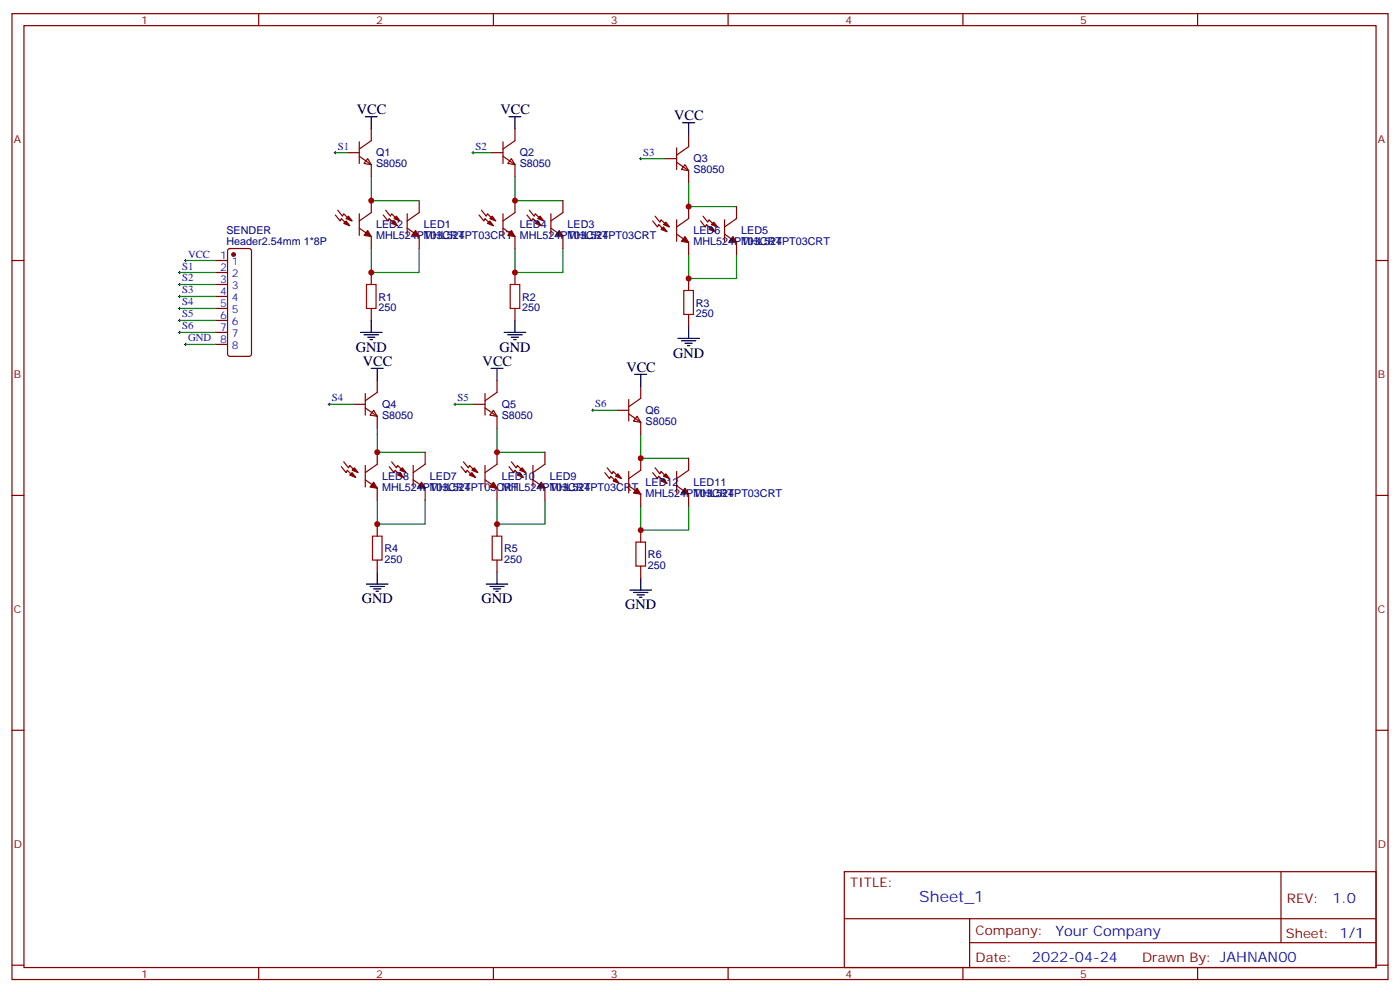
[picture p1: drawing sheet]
<svg xmlns="http://www.w3.org/2000/svg" width="412mm" height="292mm" viewBox="0 0 412 292" stroke-linecap="round" stroke-linejoin="round" font-family="sans-serif">
<g fill="none" stroke="#870000" stroke-width=".35">
<path d="M3.5 4h405.4v284.4h-405.4zM7.1 7.5h398.2v277.3h-398.2zM76.2 4v3.5M145.3 4v3.5M214.5 4v3.5M283.6 4v3.5M352.8 4v3.5M109.4 37.9v3.5l-3.6 2.5M151.7 37.9v3.5l-3.5 2.5M202.8 39.7v3.5l-3.5 2.4M102.3 44.9h3.5M105.8 46l3.6 2.5v3.5"/>
<path d="M105.8 41.8v6.3M108.3 46.7l1.1 1.8-2.2-.4zM109.4 59.1v3.5l-3.6 2.5M123.5 59.1v3.5l-3.6 2.5M144.6 44.9h3.6M148.2 46l3.5 2.5v3.5M148.2 41.8v6.3M150.6 46.7l1.1 1.8-2.1-.4zM151.7 59.1v3.5l-3.5 2.5M165.8 59.1v3.5l-3.5 2.5M195.8 46.7h3.5M199.3 47.8l3.5 2.4v3.6"/>
<path d="M199.3 43.5v6.4M201.8 48.5l1 1.7-2.1-.3zM3.5 76.7h3.6M63.5 76.7h3.5M67.3 73.4l.4-.2h5.7l.5 .2 .2 .5v30.3l-.3 .5-.4 .2h-5.7l-.5-.2-.2-.5v-30.3zM98.8 63.3l1.4 1.8 .3-.8 1.8 1.8M99.5 61.9l1.4 1.7 .3-.7 1.8 1.8M105.8 67.2l3.6 2.4v3.6M105.8 62.9v6.4M112.9 63.3l1.4 1.8 .4-.8 1.7 1.8M113.6 61.9l1.4 1.7 .4-.7 1.7 1.8M119.9 67.2l3.6 2.4v3.6"/>
<path d="M119.9 62.9v6.4M141.1 63.3l1.4 1.8 .4-.8 1.7 1.8M141.8 61.9l1.4 1.7 .4-.7 1.7 1.8M148.2 67.2l3.5 2.4v3.6M148.2 62.9v6.4M155.2 63.3l1.4 1.8 .4-.8 1.7 1.8M155.9 61.9l1.4 1.7 .4-.7 1.8 1.8M162.3 67.2l3.5 2.4v3.6M162.3 62.9v6.4M192.3 65.1l1.4 1.7 .3-.7 1.8 1.8M193 63.6l1.4 1.8 .3-.7 1.8 1.8M199.3 68.9l3.5 2.5v3.5"/>
<path d="M199.3 64.7v6.3M202.8 60.8v3.5l-3.5 2.5M206.4 65.1l1.4 1.7 .3-.7 1.8 1.8M207.1 63.6l1.4 1.8 .3-.7 1.8 1.8M213.4 68.9l3.6 2.5v3.5M213.4 64.7v6.3M217 60.8v3.5l-3.6 2.5M405.3 76.7h3.6M63.5 80.2h3.5M63.5 83.7h3.5M63.5 87.3h3.5M63.5 90.8h3.5"/>
<path d="M63.5 94.3h3.5M63.5 97.9h3.5M109.4 80.2v3.5M109.4 90.8v3.5M151.7 80.2v3.5M151.7 90.8v3.5M202.8 82v3.5M202.8 92.6v3.5M63.5 101.4h3.5M104.1 119h3.5M107.6 115.9v6.3M111.1 112v3.5l-3.5 2.5"/>
<path d="M139.3 119h3.6M142.9 115.9v6.3M146.4 112v3.5l-3.5 2.5M185.2 117.6v6.4M188.7 113.7v3.6l-3.5 2.4M100.5 137.4l1.5 1.7 .3-.7 1.8 1.8M101.2 136l1.5 1.7 .3-.7 1.8 1.8M107.6 120.1l3.5 2.5v3.5M107.6 137v6.4M110.1 120.8l1 1.8-2.1-.4zM111.1 133.1v3.6l-3.5 2.4M114.7 137.4l1.4 1.7 .3-.7 1.8 1.8"/>
<path d="M115.4 136l1.4 1.7 .3-.7 1.8 1.8M121.7 137v6.4M125.2 133.1v3.6l-3.5 2.4M135.8 137.4l1.4 1.7 .4-.7 1.7 1.8M136.5 136l1.4 1.7 .4-.7 1.8 1.8M142.9 120.1l3.5 2.5v3.5M142.9 137v6.4M145.3 120.8l1.1 1.8-2.1-.4zM146.4 133.1v3.6l-3.5 2.4M149.9 137.4l1.4 1.7 .4-.7 1.8 1.8M150.6 136l1.4 1.7 .4-.7 1.8 1.8M157 137v6.4"/>
<path d="M160.5 133.1v3.6l-3.5 2.4M178.2 139.1l1.4 1.8 .3-.7 1.8 1.8M178.9 137.7l1.4 1.8 .3-.7 1.8 1.7M181.7 120.8h3.5M185.2 121.8l3.5 2.5v3.5M185.2 138.8v6.3M187.7 122.6l1 1.7-2.1-.3zM188.7 134.9v3.5l-3.5 2.5M192.3 139.1l1.4 1.8 .3-.7 1.8 1.8M193 137.7l1.4 1.8 .3-.7 1.8 1.7M199.3 138.8v6.3M202.8 134.9v3.5l-3.5 2.5"/>
<path d="M3.5 145.8h3.6M107.6 141.3l3.5 2.4v3.5M111.1 154.3v3.5M121.7 141.3l3.5 2.4v3.5M142.9 141.3l3.5 2.4v3.5M146.4 154.3v3.5M157 141.3l3.5 2.4v3.5M185.2 143l3.5 2.5v3.5M188.7 156.1v3.5M199.3 143l3.5 2.5v3.5M405.3 145.8h3.6M111.1 164.9v3.5"/>
<path d="M146.4 164.9v3.5M188.7 166.7v3.5M3.5 215h3.6M405.3 215h3.6M248.7 256.6h156.6v28.2h-156.6zM377.3 256.6v20.9M248.7 270.5h156.5M285.6 277.5h119.6M285.6 270.5v14.1M3.5 284.1h3.6M76.2 284.8v3.6M145.3 284.8v3.6"/>
<path d="M214.5 284.8v3.6M283.6 284.8v3.6M352.8 284.8v3.6M405.3 284.1h3.6"/>
</g>
<g fill="#870000" stroke="#870000" stroke-width=".35">
<path d="M108.3 67.9l1.1 1.7-2.2-.3z"/>
<path d="M101.2 65.8l.8-.7 1 1.4z"/>
<path d="M102 64.3l.7-.7 1 1.5z"/>
<path d="M122.4 67.9l1.1 1.7-2.1-.3z"/>
<path d="M115.4 65.8l.7-.7 1 1.4z"/>
<path d="M116.1 64.3l.7-.7 1 1.5z"/>
<path d="M164.7 67.9l1.1 1.7-2.1-.3z"/>
<path d="M157.7 65.8l.7-.7 1.1 1.4z"/>
<path d="M158.4 64.3l.7-.7 1.1 1.5z"/>
<path d="M150.6 67.9l1.1 1.7-2.1-.3z"/>
<path d="M143.6 65.8l.7-.7 1 1.4z"/>
<path d="M144.3 64.3l.7-.7 1 1.5z"/>
<path d="M215.9 69.6l1.1 1.8-2.2-.4z"/>
<path d="M208.8 67.5l.7-.7 1.1 1.4z"/>
<path d="M209.5 66.1l.8-.7 1 1.4z"/>
<path d="M201.8 69.6l1 1.8-2.1-.4z"/>
<path d="M194.7 67.5l.7-.7 1.1 1.4z"/>
<path d="M195.4 66.1l.7-.7 1.1 1.4z"/>
<path d="M124.2 142l1 1.7-2.1-.3z"/>
<path d="M117.1 139.8l.7-.7 1.1 1.4z"/>
<path d="M117.8 138.4l.7-.7 1.1 1.4z"/>
<path d="M110.1 142l1 1.7-2.1-.3z"/>
<path d="M103 139.8l.7-.7 1.1 1.4z"/>
<path d="M103.7 138.4l.7-.7 1.1 1.4z"/>
<path d="M159.5 142l1 1.7-2.1-.3z"/>
<path d="M152.4 139.8l.7-.7 1.1 1.4z"/>
<path d="M153.1 138.4l.7-.7 1.1 1.4z"/>
<path d="M145.3 142l1.1 1.7-2.1-.3z"/>
<path d="M138.3 139.8l.7-.7 1.1 1.4z"/>
<path d="M139 138.4l.7-.7 1.1 1.4z"/>
<path d="M201.8 143.7l1 1.8-2.1-.4z"/>
<path d="M194.7 141.6l.7-.7 1.1 1.4z"/>
<path d="M195.4 140.2l.7-.7 1.1 1.4z"/>
<path d="M187.7 143.7l1 1.8-2.1-.4z"/>
<path d="M180.6 141.6l.7-.7 1.1 1.4z"/>
<path d="M181.3 140.2l.7-.7 1.1 1.4z"/>
<circle cx="68.8" cy="74.9" r=".53"/>
</g>
<path d="M107.9 83.7h2.9v7.1h-2.9zM150.3 83.7h2.8v7.1h-2.8zM201.4 85.5h2.9v7.1h-2.9zM109.7 157.8h2.8v7.1h-2.8zM145 157.8h2.8v7.1h-2.8zM187.3 159.6h2.8v7.1h-2.8z" fill="none" stroke="#a10000" stroke-width=".35"/>
<g fill="none" stroke="#008700" stroke-width=".35">
<path d="M98.8 44.9h3.5M109.4 52v7.1h14.1M139.3 44.9h5.3M151.7 52v7.1h14.1M188.7 46.7h7.1M202.8 53.8v7h14.2M54.7 76.7h8.8M109.4 73.2v7h14.1v-7M151.7 73.2v7h14.1v-7M202.8 74.9v7.1h14.2v-7.1M52.9 80.2h10.6M52.9 83.7h10.6"/>
<path d="M52.9 87.3h10.6M52.9 90.8h10.6M52.9 94.3h10.6M52.9 97.9h10.6M54.7 101.4h8.8M97 119h7.1M134.1 119h5.2M111.1 126.1v7h14.1M146.4 126.1v7h14.1M174.6 120.8h7.1M188.7 127.8v7.1h14.1M111.1 147.2v7.1h14.1v-7.1"/>
<path d="M146.4 147.2v7.1h14.1v-7.1M188.7 149v7.1h14.1v-7.1"/>
</g>
<g fill="none" stroke="#000" stroke-width=".35">
<path d="M107.6 34.4h3.5M109.4 34.4v3.5M149.9 34.4h3.6M151.7 34.4v3.5M201.1 36.1h3.5M202.8 36.1v3.6M106.2 97.9h6.3M107.2 98.6h4.3M108.3 99.3h2.1M109 100h.7M109.4 94.3v3.6M148.5 97.9h6.4"/>
<path d="M149.6 98.6h4.2M150.6 99.3h2.2M151.3 100h.7M151.7 94.3v3.6M199.7 99.6h6.3M202.8 96.1v3.5M109.4 108.4h3.5M111.1 108.4v3.6M144.6 108.4h3.6M146.4 108.4v3.6M187 110.2h3.5M188.7 110.2v3.5"/>
<path d="M200.7 100.3h4.3M201.8 101h2.1M202.5 101.7h.7M107.9 171.9h6.4M109 172.6h4.2M110.1 173.4h2.1M110.8 174.1h.7M111.1 168.4v3.5M143.2 171.9h6.4M144.3 172.6h4.2M145.3 173.4h2.2M146 174.1h.8"/>
<path d="M146.4 168.4v3.5M185.6 173.7h6.3M186.6 174.4h4.3M187.7 175.1h2.1M188.4 175.8h.7M188.7 170.2v3.5"/>
</g>
<g fill="none" stroke="#000" stroke-width=".29">
<path d="M98.4 44.9h.7M98.8 44.6v.7M139 44.9h.7M139.3 44.6v.7M188.4 46.7h.7M188.7 46.4v.7M52.9 79.9v.7M54.3 76.7h.7M54.7 76.3v.7M52.6 80.2h.7M52.6 83.7h.7M52.6 87.3h.7"/>
<path d="M52.6 90.8h.7M52.6 94.3h.7M52.6 97.9h.7M52.9 83.4v.7M52.9 86.9v.7M52.9 90.5v.7M52.9 94v.7M52.9 97.5v.7M54.3 101.4h.7M54.7 101v.7M96.7 119h.7M97 118.7v.7"/>
<path d="M133.7 119h.7M134.1 118.7v.7M174.3 120.8h.7M174.6 120.4v.7"/>
</g>
<g fill="#c00">
<circle cx="109.4" cy="80.2" r=".88"/>
<circle cx="109.4" cy="59.1" r=".88"/>
<circle cx="151.7" cy="59.1" r=".88"/>
<circle cx="151.7" cy="80.2" r=".88"/>
<circle cx="202.8" cy="60.8" r=".88"/>
<circle cx="202.8" cy="82" r=".88"/>
<circle cx="111.1" cy="133.1" r=".88"/>
<circle cx="111.1" cy="154.3" r=".88"/>
<circle cx="146.4" cy="133.1" r=".88"/>
<circle cx="146.4" cy="154.3" r=".88"/>
<circle cx="188.7" cy="134.9" r=".88"/>
<circle cx="188.7" cy="156.1" r=".88"/>
</g>
<text font-size="4.6" fill="#00f" x="270.8" y="265.6">Sheet_1</text>
<g font-size="4.2">
<text x="105.1" y="33.7">VCC</text>
<text x="147.5" y="33.7">VCC</text>
<text x="198.6" y="35.4">VCC</text>
<text x="104.8" y="103.5">GND</text>
<text x="106.9" y="107.7">VCC</text>
<text x="142.2" y="107.7">VCC</text>
<text x="147.1" y="103.5">GND</text>
<text x="198.3" y="105.3">GND</text>
<text x="184.5" y="109.5">VCC</text>
<text x="106.5" y="177.6">GND</text>
<text x="141.8" y="177.6">GND</text>
<text x="184.1" y="179.4">GND</text>
</g>
<g font-size="4.2" fill="#00f">
<text x="392.5" y="265.9">1.0</text>
<text x="310.9" y="275.4">Your Company</text>
<text x="304" y="283.2">2022-04-24</text>
</g>
<g font-size="3.9" fill="#800">
<text x="250.5" y="261.2">TITLE:</text>
<text x="379.1" y="265.9">REV:</text>
<text x="287.4" y="275.4">Company:</text>
<text x="378.7" y="276">Sheet: 1/1</text>
<text x="287.4" y="283.1">Date:</text>
<text x="336.4" y="283.2">Drawn By: JAHNAN00</text>
</g>
<g font-size="3.2" fill="#800">
<text x="41.6" y="7">1</text>
<text x="110.8" y="7">2</text>
<text x="179.9" y="7">3</text>
<text x="249.1" y="7">4</text>
<text x="318.2" y="7">5</text>
<text x="4.1" y="42.1">A</text>
<text x="405.9" y="42.1">A</text>
<text x="4.1" y="111.3">B</text>
<text x="405.9" y="111.3">B</text>
<text x="4.1" y="180.4">C</text>
<text x="405.9" y="180.4">C</text>
<text x="4.1" y="249.6">D</text>
<text x="405.9" y="249.6">D</text>
<text x="41.6" y="287.8">1</text>
<text x="110.8" y="287.8">2</text>
<text x="179.9" y="287.8">3</text>
<text x="249.1" y="287.8">4</text>
<text x="318.2" y="287.8">5</text>
</g>
<g font-size="3.2" fill="#00f">
<text x="99.5" y="44.1">S1</text>
<text x="140.1" y="44.1">S2</text>
<text x="189.4" y="45.8">S3</text>
<text x="55.4" y="75.8">VCC</text>
<text x="64.8" y="76.3">1</text>
<text x="53.6" y="79.3">S1</text>
<text x="53.6" y="82.9">S2</text>
<text x="64.8" y="79.9">2</text>
<text x="64.8" y="83.4">3</text>
<text x="68.3" y="78.1">1</text>
<text x="68.3" y="81.6">2</text>
<text x="53.6" y="86.4">S3</text>
<text x="53.6" y="89.9">S4</text>
<text x="64.8" y="86.9">4</text>
<text x="68.3" y="85.2">3</text>
<text x="68.3" y="88.7">4</text>
<text x="53.6" y="93.5">S5</text>
<text x="64.8" y="90.5">5</text>
<text x="64.8" y="94">6</text>
<text x="68.3" y="92.2">5</text>
<text x="68.3" y="95.7">6</text>
<text x="53.6" y="97">S6</text>
<text x="55.4" y="100.5">GND</text>
<text x="64.8" y="97.5">7</text>
<text x="64.8" y="101">8</text>
<text x="68.3" y="99.3">7</text>
<text x="68.3" y="102.8">8</text>
<text x="97.7" y="118.1">S4</text>
<text x="134.8" y="118.1">S5</text>
<text x="175.3" y="119.9">S6</text>
</g>
<g font-size="3.2" fill="#000080">
<text x="110.8" y="46.1">Q1</text>
<text x="153.1" y="46.1">Q2</text>
<text x="204.3" y="47.8">Q3</text>
<text x="110.8" y="49.2">S8050</text>
<text x="153.1" y="49.2">S8050</text>
<text x="204.3" y="51">S8050</text>
<text x="66.7" y="69">SENDER</text>
<text x="110.8" y="70.5">MHL524PT03CRT</text>
<text x="110.8" y="67.2">LED2</text>
<text x="124.9" y="70.5">MHL524PT03CRT</text>
<text x="124.9" y="67.2">LED1</text>
<text x="153.1" y="70.5">MHL524PT03CRT</text>
<text x="153.1" y="67.2">LED4</text>
<text x="167.2" y="70.5">MHL524PT03CRT</text>
<text x="167.2" y="67.2">LED3</text>
<text x="204.3" y="69">LED6</text>
<text x="218.4" y="69">LED5</text>
<text x="66.7" y="72.1">Header2.54mm 1*8P</text>
<text x="204.3" y="72.2">MHL524PT03CRT</text>
<text x="218.4" y="72.2">MHL524PT03CRT</text>
<text x="111.5" y="88.5">R1</text>
<text x="153.8" y="88.5">R2</text>
<text x="111.5" y="91.6">250</text>
<text x="153.8" y="91.6">250</text>
<text x="205" y="93.3">250</text>
<text x="205" y="90.3">R3</text>
<text x="112.5" y="123.3">S8050</text>
<text x="112.5" y="120.1">Q4</text>
<text x="147.8" y="123.3">S8050</text>
<text x="147.8" y="120.1">Q5</text>
<text x="190.1" y="125.1">S8050</text>
<text x="190.1" y="121.9">Q6</text>
<text x="112.5" y="141.3">LED8</text>
<text x="126.6" y="141.3">LED7</text>
<text x="147.8" y="141.3">LED10</text>
<text x="161.9" y="141.3">LED9</text>
<text x="190.1" y="143.1">LED12</text>
<text x="204.3" y="143.1">LED11</text>
<text x="112.5" y="144.5">MHL524PT03CRT</text>
<text x="126.6" y="144.5">MHL524PT03CRT</text>
<text x="147.8" y="144.5">MHL524PT03CRT</text>
<text x="161.9" y="144.5">MHL524PT03CRT</text>
<text x="190.1" y="146.3">MHL524PT03CRT</text>
<text x="204.3" y="146.3">MHL524PT03CRT</text>
<text x="113.2" y="165.7">250</text>
<text x="113.2" y="162.6">R4</text>
<text x="148.5" y="165.7">250</text>
<text x="148.5" y="162.6">R5</text>
<text x="190.9" y="167.4">250</text>
<text x="190.9" y="164.4">R6</text>
</g>
</svg>
